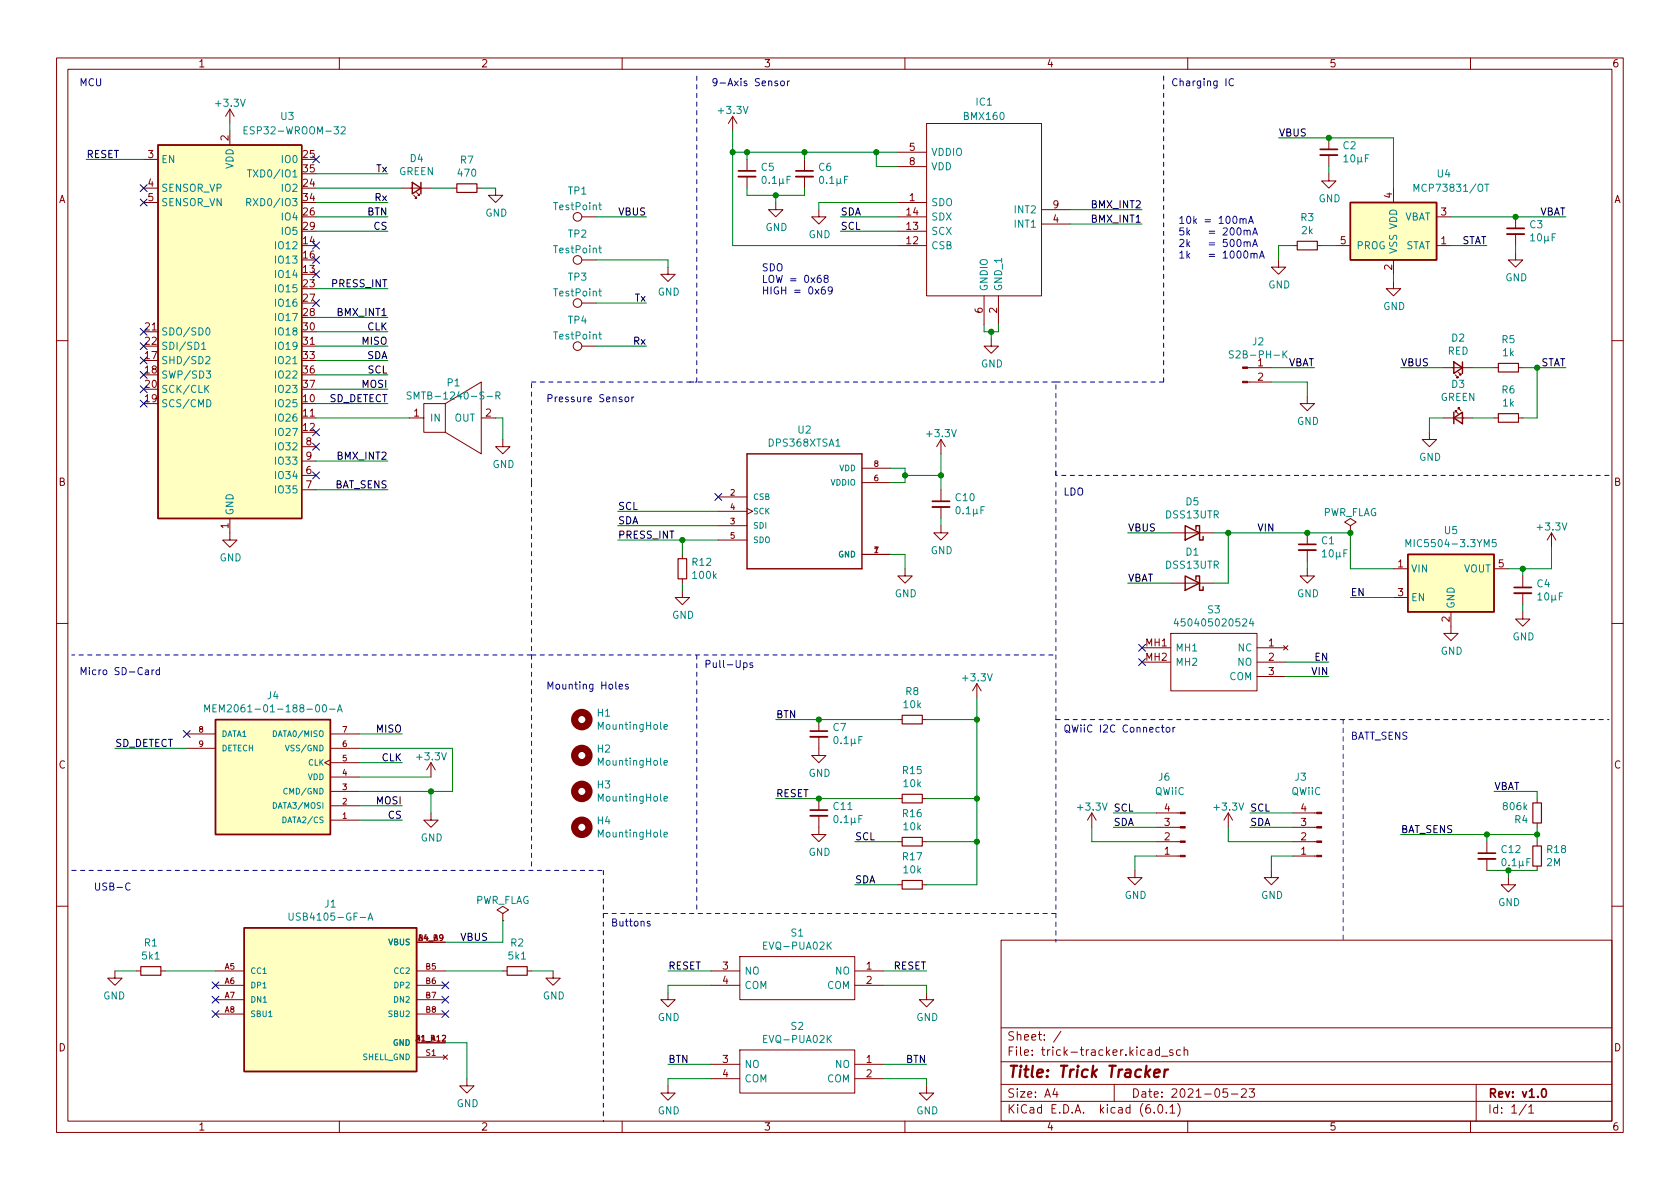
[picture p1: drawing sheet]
<svg xmlns="http://www.w3.org/2000/svg" width="297mm" height="210mm" viewBox="0 0 297 210" stroke-linecap="round" stroke-linejoin="round" font-family="sans-serif">
<g fill="none" stroke="#840000" stroke-width=".18">
<path d="M10 10.2h277v190.1h-277zM12 12.2h273v186.1h-273zM40.6 19.3v2.5M40.6 19.3l-.7 1.3M40.6 19.3l.8 1.3M60 10.2v2M110 10.2v2M160 10.2v2M210 10.2v2M260 10.2v2M25.4 28.2h2.5M25.4 33.3h2.5"/>
<path d="M25.4 35.8h2.5M40.6 23.1v2.5M71.1 33.3h5.1M73.2 34.5l.5 .5h-.3h.3v-.2M73.7 34l.5 .5h-.3h.3v-.2M80 33.3h.8M84.3 33.3h.8M87.6 33.3v1.2h1.3l-1.3 1.3-1.2-1.3h1.2M102.9 38.3h2.5M129.5 20.6l-.7 1.2M129.5 20.6v2.5M129.5 20.6l.8 1.2"/>
<path d="M132.1 28.2v2M132.1 31.2v2.1M137.2 35.8v1.3h1.2l-1.2 1.2-1.3-1.2h1.3M142.2 28.2v2M142.2 31.2v2.1M144.8 37.1v1.2h1.2l-1.2 1.3-1.3-1.3h1.3M158.7 38.3h5.1M158.7 35.8h5.1M158.7 26.9h5.1M158.7 29.5h5.1M163.8 21.8h20.3v30.5h-20.3zM184.1 39.6h5.1"/>
<path d="M184.1 37.1h5.1M234.9 30.7v1.3h1.3l-1.3 1.3-1.2-1.3h1.2M234.9 24.4v2M234.9 27.4v2.1M246.4 33.3v2.5M254 38.3h2.5M268 38.3v2.1M25.4 58.7h2.5M102.9 46h2.5M102.9 53.6h2.5M118.1 47.2v1.3h1.3l-1.3 1.3-1.3-1.3h1.3M158.7 43.4h5.1"/>
<path d="M158.7 40.9h5.1M174 52.3v5.1M175.3 59.9v1.3h1.2l-1.2 1.3-1.3-1.3h1.3M176.5 52.3v5.1M226.1 46v1.2h1.2l-1.2 1.3-1.3-1.3h1.3M228.6 43.4h.8M232.9 43.4h.8M236.2 43.4h2.6M246.4 49.8v1.2h1.2l-1.2 1.3-1.3-1.3h1.3M246.4 46v2.5M254 43.4h2.5M268 44.7v1.3h1.2l-1.2 1.2-1.3-1.2h1.3"/>
<path d="M268 41.4v2M10 60.2h2M53.3 73.9h2.6M53.3 61.2h2.6M53.3 79h2.6M72.4 73.9h2.5M74.9 71.4h3.8v5h-3.8zM78.7 71.4l6.4-3.8v12.7l-6.4-3.9M85.1 73.9h2.5M88.9 77.7v1.3h1.3l-1.3 1.3-1.3-1.3h1.3M102.9 61.2h2.5M166.4 77.7l-.8 1.3"/>
<path d="M166.4 77.7v2.6M166.4 77.7l.7 1.3M220.6 65h4.2M220.6 67.6h4.2M231.1 70.1v1.3h1.3l-1.3 1.2-1.2-1.2h1.2M252.7 76.4v1.3h1.3l-1.3 1.3-1.2-1.3h1.2M255.3 65h5M255.3 73.9h5M257.3 66.3l.5 .5h-.2h.2v-.3M257.3 72.9v-.3h.3h-.3l.5 .5M257.8 65.8l.5 .5h-.2h.2v-.3M257.8 72.4v-.3h.3h-.3l.5 .5"/>
<path d="M264.2 65h.7M264.2 73.9h.7M268.5 65h.7M268.5 73.9h.7M285 60.2h2M40.6 91.7v3.8h1.3l-1.3 1.3-1.2-1.3h1.2M53.3 84.1h2.6M53.3 86.6h2.6M53.3 81.5h2.6M120.6 98v.8M127 87.9h5.1M127 93h5.1"/>
<path d="M127 90.4h5.1M127 95.5h5.1M132.1 89.9l1 .5-1 .5M152.4 98h5.1M152.4 85.3h5.1M152.4 82.8h5.1M166.4 93v1.2h1.2l-1.2 1.3-1.3-1.3h1.3M166.4 86.6v2M166.4 89.7v2M207 94.2h7.6M231.1 94.2v2.1M231.1 97.3v2"/>
<path d="M238.8 93l1-.7-1-.6-1.1 .6 1.1 .7v1.2M238.8 94.2h.1M274.3 94.2l-.7 1.3M274.3 94.2v2.6M274.3 94.2l.8 1.3M10 110.2h2M120.6 104.4v1.3h1.3l-1.3 1.2-1.2-1.2h1.2M120.6 102.4v.7M160 100.6v1.2h1.3l-1.3 1.3-1.3-1.3h1.3M201.9 114.5h5.1M201.9 117.1h5.1M207 112h15.2v10.2h-15.2z"/>
<path d="M207 103.1h7.6M222.2 114.5h5.1M222.2 117.1h5.1M222.2 119.6h5.1M226.9 114.2l.8 .7M227.7 114.2l-.8 .7M231.1 100.6v1.2h1.3l-1.3 1.3-1.2-1.3h1.2M246.4 100.6h2.5M246.4 105.7h2.5M256.5 108.2v3.8h1.3l-1.3 1.3-1.2-1.3h1.2M264.2 100.6h2.5M269.2 108.2v1.3h1.3l-1.3 1.2-1.2-1.2h1.2"/>
<path d="M269.2 101.8v2.1M269.2 104.9v2M285 110.2h2M33 132.3h5.1M33 129.8h5.1M58.4 134.4l-1 .5 1 .5M58.4 139.9h5.1M58.4 137.4h5.1M58.4 134.9h5.1M58.4 132.3h5.1M58.4 129.8h5.1M76.2 134.9l-.8 1.2"/>
<path d="M76.2 134.9v2.5M76.2 134.9l.8 1.2M144.8 130.3v3.3h1.2l-1.2 1.3-1.3-1.3h1.3M144.8 127.2v2.1M158.7 127.2h.8M163.1 127.2h.7M172.7 120.9l-.7 1.3M172.7 120.9v2.5M172.7 120.9l.8 1.3M58.4 145h5.1M58.4 142.5h5.1M76.2 143.8v1.2h1.3l-1.3 1.3-1.3-1.3h1.3"/>
<path d="M144.8 144.3v3.3h1.2l-1.2 1.2-1.3-1.2h1.3M144.8 141.2v2.1M158.7 141.2h.8M158.7 156.5h.8M158.7 148.8h.8M163.1 141.2h.7M163.1 156.5h.7M163.1 148.8h.7M193 143.8l-.7 1.2M193 143.8v2.5M193 143.8l.8 1.2M200.7 153.9v1.3h1.2l-1.2 1.3-1.3-1.3h1.3"/>
<path d="M204.5 148.8h4.2M204.5 143.8h4.2M204.5 146.3h4.2M204.5 151.4h4.2M217.2 143.8l-.8 1.2M217.2 143.8v2.5M217.2 143.8l.7 1.2M224.8 153.9v1.3h1.3l-1.3 1.3-1.3-1.3h1.3M228.6 148.8h4.2M228.6 143.8h4.2M228.6 146.3h4.2M228.6 151.4h4.2"/>
<path d="M262.9 148.8v2.1M262.9 151.9v2M266.7 155.2v1.3h1.3l-1.3 1.2-1.3-1.2h1.3M271.8 141.2v.8M271.8 145.5v.8M271.8 148.8v.8M271.8 153.2v.7M10 160.2h2M20.3 171.7v1.3h-1.3l1.3 1.2 1.3-1.2h-1.3M24.1 171.7h.8M28.4 171.7h.8M38.1 171.7h5.1"/>
<path d="M38.1 174.2h5.1M38.1 176.8h5.1M38.1 179.3h5.1M73.7 171.7h5M73.7 174.2h5M73.7 166.6h5M73.7 176.8h5M73.7 179.3h5M88.9 161.5l1-.6-1-.6-1 .6 1 .6v1.3M88.9 162.8h.1M88.9 171.7h.8M93.2 171.7h.8"/>
<path d="M97.8 171.7v1.3h1.3l-1.3 1.2-1.3-1.2h1.3M118.1 175.5v1.3h1.3l-1.3 1.2-1.3-1.2h1.3M125.7 171.7h5.1M125.7 174.2h5.1M130.8 169.2h20.3v7.6h-20.3zM151.1 171.7h5.1M151.1 174.2h5.1M163.8 175.5v1.3h1.3l-1.3 1.2-1.2-1.2h1.2M177 166.3h108v32h-108zM285 160.2h2M60 198.3v2M73.7 184.4h5"/>
<path d="M73.7 186.9h5M78.4 186.6l.7 .7M79.1 186.6l-.7 .7M82.5 190.7v1.3h1.3l-1.3 1.3-1.2-1.3h1.2M110 198.3v2M118.1 192v1.3h1.3l-1.3 1.3-1.3-1.3h1.3M125.7 188.2h5.1M125.7 190.7h5.1M130.8 185.7h20.3v7.6h-20.3zM151.1 188.2h5.1M151.1 190.7h5.1M160 198.3v2"/>
<path d="M163.8 192v1.3h1.3l-1.3 1.3-1.2-1.3h1.2M177 194.8h108M177 191.8h108M177 187.8h108M177 181.8h108M186.5 192.5l-.4 1h1M186.9 193v1M187.6 182.4l-1.3 1.9M197 191.8v3M204.1 196.7v.1M204.9 195.4l.2-.1a.81 .81 0 0 1 .6 .7 .81 .81 0 0 1-.3 .8h-.2a.81 .81 0 0 1-.6-.6 .81 .81 0 0 1 .3-.8zM205 185.7l-.4-.1-.3 .3v.4l.1 .3h.6"/>
<path d="M205 185.1v1.5M205.4 186.8h1.1M206.2 196.7v.1M206.9 195.8l.4-.5v1.5M206.9 196.8h.8M207.4 185.7l-.4-.1-.2 .2 .1 .3 .5 .1v.4h-.6M208.2 195.1a1.72 1.72 0 0 1 0 2.3M208.7 185.7l-.4-.1-.3 .3v.4l.1 .3h.6M209.4 185.8l.2-.2 .3 .1 .1 .9M209.4 185.1v1.5M210 198.3v2M217 192.5h-.7l-.1 .7 .2-.1 .5 .1 .2 .2-.1 .5-.2 .1-.6-.1"/>
<path d="M217.7 193.5h1.2M219.5 192.7l.6-.2 .2 .2 .1 .3-1 1h1M220.9 192.5h.9l-.5 .6 .4 .1v.7l-.2 .1h-.4l-.2-.1M260 198.3v2M261 191.8v6.5M269.9 195.3l-1.3 1.9M270.3 195.8l.4-.5v1.5M270.3 196.8h.9"/>
<circle cx="102.1" cy="38.3" r=".76"/>
<circle cx="102.1" cy="53.6" r=".76"/>
<circle cx="102.1" cy="46" r=".76"/>
<circle cx="102.1" cy="61.2" r=".76"/>
</g>
<path d="M130.6 30.2h3M140.7 30.2h3.1M233.4 26.4h3.1M266.4 40.4h3.1M164.8 88.6h3.1M229.6 96.3h3.1M267.7 103.9h3.1M143.3 129.3h3M143.3 143.3h3M261.4 150.9h3M272.8 192.6l.1-.1a.81 .81 0 0 1 .6 .7 .81 .81 0 0 1-.3 .8h-.1a.81 .81 0 0 1-.6-.6 .81 .81 0 0 1 .3-.8z" fill="none" stroke="#840000" stroke-width=".3"/>
<path d="M204.1 189.8l.9-.2v-.4l-.2-.1-.6 .1-.2 1 .3 .3 .6-.1M206 189.1l-.2 1.4M206.5 189.1l-.4 .1-.2 .3" fill="none" stroke="#840000" stroke-width=".4"/>
<g fill="none" stroke="#840000" stroke-width=".2">
<path d="M80.8 32.5h3.5v1.5h-3.5zM229.4 42.7h3.5v1.5h-3.5zM264.9 73.1h3.6v1.6h-3.6zM264.9 64.3h3.6v1.5h-3.6zM119.9 98.8h1.5v3.6h-1.5zM159.5 126.5h3.6v1.5h-3.6zM159.5 140.5h3.6v1.5h-3.6zM159.5 155.7h3.6v1.5h-3.6zM159.5 148.1h3.6v1.5h-3.6zM271 142h1.5v3.5h-1.5zM271 149.6h1.5v3.6h-1.5zM24.9 170.9h3.5v1.6h-3.5z"/>
<path d="M89.7 170.9h3.5v1.6h-3.5z"/>
</g>
<path d="M130.6 31.2h3M140.7 31.2h3.1M233.4 27.4h3.1M266.4 41.4h3.1M164.8 89.7h3.1M229.6 97.3h3.1M267.7 104.9h3.1M143.3 130.3h3M143.3 144.3h3M261.4 151.9h3" fill="none" stroke="#840000" stroke-width=".33"/>
<g fill="none" stroke="#008484" stroke-width=".18">
<path d="M43.1 23h.5M43.6 35.8l.6-.1 .1-.2v-.3l-.7-.1v1.3M43.7 30h.8M43.8 22.4h-.7v1.3h.7M43.9 35.8l.4 .6M44.1 30v1.3M60.3 22.5l.5-.1 .3 .4-.8 .9h.8M105.9 36.2h.4M106 35.8v1.1l.3 .2M134.9 31.3l.1-.1a.68 .68 0 0 1 .5 .6 .68 .68 0 0 1-.5 .6l-.1-.1-.2-.3zM136 32.3v.1M136.6 31.5l.3-.3v1.2"/>
<path d="M136.6 32.4h.7M137.8 31.6v1.3M138.4 32.3l.2 .1M138.4 31.6v.8h-.4l-.2-.1M139.2 31.8h.4M139.8 31.2h-.6v1.2M145 31.3l.2-.1a.68 .68 0 0 1 .4 .6 .68 .68 0 0 1-.4 .6l-.2-.1-.1-.3zM146.2 32.3v.1M146.7 31.5l.4-.3v1.2M146.7 32.4h.7M148 31.6v1.3M148.6 32.3l.2 .1"/>
<path d="M148.6 31.6l-.1 .8h-.3l-.2-.1M149.3 31.8h.4M149.9 31.2h-.6v1.2M237.6 27.7l.4-.3v1.2M237.6 28.6h.7M238.9 27.5l.2-.1a.68 .68 0 0 1 .5 .6 .68 .68 0 0 1-.5 .6l-.2-.1-.1-.3zM240.1 27.8v1.3M240.7 28.5l.2 .1M240.7 27.8l-.1 .8h-.3l-.2-.1M241.4 28h.4M242 27.4h-.6v1.2M250 33.8v-1.2l.4 .9 .5-.9v1.2"/>
<path d="M262.5 32.6h.8M36.5 58.1l.2-.1a.68 .68 0 0 1 .4 .6 .68 .68 0 0 1-.4 .6l-.2-.1-.1-.3zM105.9 59.1h.4M105.9 43.9h.4M105.9 51.5h.4M106 58.7v1.1l.3 .2M106 43.4v1.1l.3 .2M106 51.1v1.1l.3 .1M270.6 41.7l.4-.4v1.3M270.6 42.6h.8M272 41.5l.1-.2a.68 .68 0 0 1 .5 .7 .68 .68 0 0 1-.5 .6l-.1-.1-.2-.4zM273.1 41.8v1.2"/>
<path d="M273.7 42.4l.2 .2M273.7 41.8v.7l-.4 .1-.2-.2M274.4 41.9h.5M275 41.3h-.6v1.3M35.7 60.9l.3-.4v1.3M35.7 61.8h.7M36.4 63.2l.5-.1 .2 .3-.8 .9h.8M36.4 68.7l.5 .7M36.4 65.6h.8l-.4 .5 .4 .1v.5l-.2 .2-.6-.2M36.6 70.7a.64 .64 0 0 1 .7 .6 .64 .64 0 0 1-.7 .6zM36.9 68.1l-.7 .8M72.7 69.4l-.5-.1-.2 .1v.4l.6 .2 .1 .3-.3 .3-.4-.1"/>
<path d="M87.7 70l.6-.1 .1-.2v-.3l-.7-.1v1.3M88 70l.4 .6M218.1 62.1l-.5-.1-.2 .2v.3l.5 .3 .2 .3-.3 .2-.5-.1M227 62.6l.6 .7M227.6 62l-.8 .8M169.2 89.7l.1-.1a.68 .68 0 0 1 .5 .6 .68 .68 0 0 1-.5 .7 .84 .84 0 0 1-.1-1.2zM170.3 90.7v.2M170.8 90l.4-.4v1.3M170.8 90.9h.8M172.1 90v1.3M172.7 90.7l.2 .2M172.7 90v.8l-.4 .1-.2-.2"/>
<path d="M173.4 90.2h.5M174 89.6h-.6v1.3M233.8 97.6l.4-.4v1.3M233.8 98.5h.7M235.1 97.3l.2-.1a.68 .68 0 0 1 .5 .7 .68 .68 0 0 1-.5 .6l-.2-.1-.1-.4zM236.3 97.6v1.3M236.9 98.3l.2 .2M236.9 97.6l-.1 .8-.3 .1-.2-.2M237.6 97.8h.4M238.2 97.2h-.6v1.3M248.6 96.7v-1.3l.4 .9 .4-.9v1.3M264.5 95.4h-.6l-.1 .6 .2-.1 .4 .1 .2 .1-.1 .5-.2 .1-.5-.1"/>
<path d="M207.9 109.4l-.3 .9h.8M221.2 109.4l-.3 .9h.8M221.5 109.9v.8M271.9 105.2l.4-.4v1.3M271.9 106.1h.7M273.2 105l.2-.2a.68 .68 0 0 1 .4 .7 .68 .68 0 0 1-.4 .6l-.2-.1-.1-.4zM274.4 105.3v1.2M275 105.9l.2 .2M275 105.3l-.1 .7-.3 .1-.2-.2M275.7 105.4h.4M276.3 104.8h-.6v1.3M36.2 125.9v-1.3l.4 .9 .4-.9v1.3"/>
<path d="M37.6 125.2h.5M38.3 124.6h-.7v1.3h.7M50.5 131.8l.3 1 .3-1M50.8 139.5a.45 .45 0 0 0-.6 .4 .45 .45 0 0 0 .6 .4M58.3 125.4h.9M59.7 125.9l.4-1.3 .4 1.3M59.8 125.5h.6M117.4 128.5l.6-.1-.1-.2-.3-.1-.2 .2 .1 .6h.4M117.4 134.9l.6-.1-.1-.3h-.3l-.2 .2 .1 .6h.4M147.6 130.3l.1-.1a.68 .68 0 0 1 .5 .7 .68 .68 0 0 1-.5 .6 .84 .84 0 0 1-.1-1.2zM148.7 131.4v.1M149.3 130.6l.3-.4v1.3"/>
<path d="M149.3 131.5h.7M150.5 130.7v1.2M151.1 131.3l.2 .2M151.1 130.7v.7l-.4 .1-.2-.2M151.9 130.8h.4M152.5 130.2h-.6v1.3M117.4 147.6l.6-.1-.1-.3h-.3l-.2 .2 .1 .6h.4M117.4 141.2l.6-.1-.1-.2-.3-.1-.2 .2 .1 .6h.4M147.6 144.3l.1-.1a.68 .68 0 0 1 .5 .6 .68 .68 0 0 1-.5 .7 .84 .84 0 0 1-.1-1.2zM148.7 145.4v.1M149.3 144.6l.3-.4v1.3M149.3 145.5h.7"/>
<path d="M150.5 144.6v1.3M151.1 145.3l.2 .2M151.1 144.6v.8l-.4 .1-.2-.2M151.9 144.8h.4M152.5 144.2h-.6v1.3M265.7 151.9l.2-.1a.68 .68 0 0 1 .4 .7 .68 .68 0 0 1-.4 .6l-.2-.1-.2-.4zM266.8 153v.1M267.4 152.2l.3-.4v1.3M267.4 153.1h.7M268.6 152.2v1.3M269.2 152.9l.2 .2M269.2 152.2v.8l-.4 .1-.2-.2"/>
<path d="M270 152.4h.4M270.6 151.8h-.6v1.3M51.1 161.5v1l.2 .2h.4l.1-.2v-1M65.1 162.7l.4-1.2 .4 1.2M65.2 162.4h.6"/>
</g>
<g fill="none" stroke="#840000" stroke-width="1.3">
<circle cx="102.9" cy="127.2" r="1.27"/>
<circle cx="102.9" cy="139.9" r="1.27"/>
<circle cx="102.9" cy="133.6" r="1.27"/>
<circle cx="102.9" cy="146.3" r="1.27"/>
</g>
<g fill="none" stroke="#840000" stroke-width=".25">
<path d="M27.9 25.6h25.4v66.1h-25.4zM72.9 32.3l1.5 1-1.5 1zM74.4 32.3v2M238.8 35.8h15.2v10.2h-15.2zM257 64l1.6 1-1.6 1zM257 73.9l1.6-1v2zM257 72.9v2M258.6 64v2M132.1 80.3h20.3v20.3h-20.3zM209.5 93l2.6 1.2-2.6 1.3zM211.5 93.6v-.6h.6v2.5h.6v-.6M248.9 98h15.3v10.2h-15.3z"/>
<path d="M209.5 101.8l2.6 1.3-2.6 1.3zM211.5 102.5v-.7h.6v2.6h.6v-.6M38.1 127.2h20.3v20.4h-20.3zM43.2 164.1h30.5v25.4h-30.5z"/>
</g>
<g fill="#ffffc2" stroke="#ffffc2" stroke-width=".18">
<path d="M238.8 35.8h15.2v10.2h-15.2z"/>
<path d="M248.9 98h15.3v10.2h-15.3z"/>
<path d="M27.9 25.6h25.4v66.1h-25.4z"/>
<path d="M43.2 164.1h30.5v25.4h-30.5z"/>
<path d="M38.1 127.2h20.3v20.4h-20.3z"/>
</g>
<g fill="#840000" stroke="#840000" stroke-width=".18">
<path d="M219.7 67.4h.9v.3h-.9z"/>
<path d="M219.7 64.9h.9v.2h-.9z"/>
<path d="M208.7 143.6h.8v.3h-.8z"/>
<path d="M208.7 146.2h.8v.2h-.8z"/>
<path d="M208.7 148.7h.8v.3h-.8z"/>
<path d="M208.7 151.3h.8v.2h-.8z"/>
<path d="M232.8 143.6h.9v.3h-.9z"/>
<path d="M232.8 146.2h.9v.2h-.9z"/>
<path d="M232.8 148.7h.9v.3h-.9z"/>
<path d="M232.8 151.3h.9v.2h-.9z"/>
</g>
<g fill="none" stroke="#0000c2" stroke-width=".18">
<path d="M137.5 14.4l-.3-.1-.2 .2 .1 .2 .4 .1v.3h-.5M138.1 14.4l.3-.1 .3 .3v.3l-.3 .3-.3-.1-.1-.2zM139.2 14.3v.9M139.6 14.3l-.4 .3M218.1 14a.6 .6 0 0 0-.8 .4 .6 .6 0 0 0 .6 .8l.2-.2M219.2 38.8l.2-.1h.3l.1 .8M219.8 38.8l.2-.1h.3v.8M220.8 39.5l.4-1.3 .4 1.3M220.9 39.2h.6M145.1 48.7h-.4a.85 .85 0 0 0 0 1.3l.5-.2v-.4l-.2-.2h-.3l-.2 .2M145.8 50.7l-.3 .1a.85 .85 0 0 0 0 1.2l.4-.1v-.4l-.2-.3h-.2l-.3 .3M145.9 49.2l-.2-.2 .1-.2 .1-.1h.4l.1 .2v.2l-.6 .2-.1 .2v.2l.2 .3h.3l.2-.3v-.2l-.2-.3"/>
<path d="M147.2 51.3l-.3 .2h-.2l-.3-.2 .1-.5 .4-.1 .2 .1a.84 .84 0 0 1-.3 1.2h-.3M218.8 40.4l.2-.1a.68 .68 0 0 1 .4 .6 .68 .68 0 0 1-.4 .7l-.2-.2-.1-.3zM218.8 42.5l.2-.2a.68 .68 0 0 1 .4 .7 .68 .68 0 0 1-.4 .6l-.2-.1-.1-.4zM220 40.8l.1-.1 .4 .1v.8M220 42.9l.1-.1h.4v.8M220 40.7v.9M220 42.8v.8M220.1 44.4h.1a.68 .68 0 0 1 .4 .6 .68 .68 0 0 1-.4 .6 .84 .84 0 0 1-.1-1.2zM220.5 40.9l.2-.2 .3 .1 .1 .8M220.5 42.9l.2-.1h.3l.1 .8M221.2 44.9l.2-.1 .3 .1v.7M221.2 44.8v.8"/>
<path d="M221.5 41.6l.4-1.3 .4 1.3M221.5 43.6l.4-1.3 .4 1.3M221.6 41.2h.6M221.6 43.2h.6M221.7 45l.2-.2 .3 .1 .1 .7M222.7 45.6l.4-1.2 .4 1.2M222.8 45.3h.6M110.6 70.3l.3-.1 .3 .2v.4l-.3 .2h-.3l-.1-.2zM111.7 70.2v.8M112.1 70.2l-.4 .2M25.7 118.5h.5l.1 .8M26.3 118.8h-.5l-.1 .2 .1 .3 .5-.1"/>
<path d="M26.9 118.5v.8M27.2 118.5l-.3 .2M28.2 118.5h-.4l-.2 .2 .1 .5h.5M28.2 118v1.3M131.5 117.3l.4-.1 .2 .2-.1 .6h-.5M133.1 117.3l-.3-.1-.2 .2v.2l.5 .1v.3h-.5M109.5 121.4l.6-.1-.1-.2-.3-.1-.2 .2v.6h.5M111.1 121.1l-.4-.1-.1 .2v.2l.5 .1v.3h-.5M205.3 128.6h.5M205.5 128.2v1.1l.3 .2M206.3 128.7l.3-.1 .2 .3v.3l-.2 .3-.3-.1-.1-.2zM207.4 128.6v.9"/>
<path d="M207.8 128.6l-.4 .3M23 156.3a.6 .6 0 0 0-.8 .4 .6 .6 0 0 0 .6 .7l.2-.1M114.9 163l-.3-.1-.2 .2 .1 .2 .4 .1v.3h-.5"/>
</g>
<g fill="none" stroke="#0000c2" stroke-width=".18" stroke-dasharray=".8 .8">
<path d="M94 67.6h29.2M121.9 67.6h64.8M123.2 67.6v-54.7M186.7 67.6h19M205.7 67.6v-54.7M94 85.3v68.6M94 85.3v-17.7M186.7 84.1v-1.3M186.7 84.1v-16.5M186.7 85.3v81.3M284.5 84.1h-97.8M94 115.8h92.7"/>
<path d="M94 115.8h-81.3M123.2 115.8v45.7M186.7 127.2h97.8M237.5 127.2v39.4M12.7 153.9h94M106.7 153.9v44.5M106.7 161.5h80"/>
</g>
<g fill="none" stroke="#008400" stroke-width=".18">
<path d="M15.2 28.2h10.2M40.6 21.8v1.3M55.9 38.3h12.7M55.9 33.3h15.2M55.9 35.8h12.7M55.9 30.7h12.7M76.2 33.3h3.8M85.1 33.3h2.5M105.4 38.3h8.9M129.5 23.1v20.3h29.2M129.5 26.9h29.2M132.1 26.9v1.3"/>
<path d="M132.1 33.3v1.2h10.1v-1.2M137.2 34.5v1.3M142.2 26.9v1.3M148.6 38.3h10.1M154.9 26.9v2.6h3.8M158.7 35.8h-13.9v1.3M189.2 39.6h12.7M189.2 37.1h12.7M226.1 24.4h20.3v8.9M234.9 29.5v1.2M256.5 38.3h20.4M55.9 40.9h12.7"/>
<path d="M55.9 58.7h12.7M55.9 56.1h12.7M55.9 51h12.7M105.4 53.6h8.9M105.4 46h12.7v1.2M148.6 40.9h10.1M174 57.4v1.3h2.5v-1.3M175.3 58.7v1.2M228.6 43.4h-2.5v2.6M233.7 43.4h2.5M246.4 48.5v1.3M256.5 43.4h6.4"/>
<path d="M268 43.4v1.3M55.9 73.9h16.5M55.9 61.2h12.7M55.9 66.3h12.7M55.9 68.8h12.7M55.9 63.7h12.7M55.9 71.4h12.7M87.6 73.9h1.3v3.8M105.4 61.2h8.9M224.8 65h7.6M224.8 67.6h6.3v2.5M247.6 65h7.7"/>
<path d="M255.3 73.9h-2.6v2.5M260.3 73.9h3.9M260.3 65h3.9M269.2 65h7.7M271.8 65v8.9h-2.6M55.9 86.6h12.7M55.9 81.5h12.7M109.2 95.5h17.8M109.2 93h17.8M109.2 90.4h17.8M120.6 95.5v2.5M157.5 82.8h2.5v2.5h-2.5"/>
<path d="M157.5 98h2.5v2.6M160 84.1h6.4M166.4 80.3v6.3M166.4 91.7v1.3M199.4 94.2h7.6M214.6 94.2h24.2v6.4h7.6M217.2 94.2v8.9h-2.6M231.1 99.3v1.3M274.3 96.8v3.8h-7.6M120.6 103.1v1.3M199.4 103.1h7.6M227.3 119.6h7.6"/>
<path d="M227.3 117.1h7.6M238.8 105.7h7.6M269.2 100.6v1.2M269.2 106.9v1.3M20.3 132.3h12.7M63.5 132.3h16.5v7.6h-16.5M63.5 137.4h12.7M63.5 134.9h7.6M63.5 129.8h7.6M76.2 139.9v3.9M137.2 127.2h21.5M163.8 127.2h8.9"/>
<path d="M172.7 123.4v33.1h-8.9M264.2 139.9h7.6v1.3M63.5 142.5h7.6M63.5 145h7.6M137.2 141.2h21.5M151.1 148.8h7.6M151.1 156.5h7.6M163.8 141.2h8.9M163.8 148.8h8.9M193 146.3v2.5h11.5M196.8 146.3h7.7M196.8 143.8h7.7"/>
<path d="M204.5 151.4h-3.8v2.5M217.2 146.3v2.5h11.4M221 146.3h7.6M221 143.8h7.6M228.6 151.4h-3.8v2.5M247.6 147.6h24.2M262.9 147.6v1.2M262.9 153.9h8.9M266.7 153.9v1.3M271.8 146.3v2.5M20.3 171.7h3.8M29.2 171.7h8.9"/>
<path d="M78.7 171.7h10.2M88.9 162.8v3.8h-10.2M94 171.7h3.8M118.1 171.7h7.6M125.7 174.2h-7.6v1.3M156.2 174.2h7.6v1.3M156.2 171.7h7.6M78.7 184.4h3.8v6.3M118.1 188.2h7.6M125.7 190.7h-7.6v1.3M156.2 190.7h7.6v1.3M156.2 188.2h7.6"/>
</g>
<g fill="none" stroke="#000084" stroke-width=".18">
<path d="M24.8 32.7l1.2 1.2M24.8 35.2l1.2 1.2M26 32.7l-1.2 1.2M26 35.2l-1.2 1.2M55.3 27.6l1.2 1.2M56.5 27.6l-1.2 1.2M24.8 58.1l1.2 1.2M26 58.1l-1.2 1.2M55.3 47.9l1.2 1.2M55.3 45.4l1.2 1.2M55.3 53l1.2 1.2M55.3 42.8l1.2 1.2"/>
<path d="M56.5 47.9l-1.2 1.2M56.5 45.4l-1.2 1.2M56.5 53l-1.2 1.2M56.5 42.8l-1.2 1.2M24.8 60.6l1.2 1.2M24.8 63.1l1.2 1.3M24.8 65.7l1.2 1.2M24.8 68.2l1.2 1.2M24.8 70.8l1.2 1.2M26 60.6l-1.2 1.2M26 63.1l-1.2 1.3M26 65.7l-1.2 1.2"/>
<path d="M26 68.2l-1.2 1.2M26 70.8l-1.2 1.2M55.3 78.4l1.2 1.2M55.3 75.8l1.2 1.3M56.5 78.4l-1.2 1.2M56.5 75.8l-1.2 1.3M55.3 83.5l1.2 1.2M56.5 83.5l-1.2 1.2M126.4 87.3l1.2 1.2M127.6 87.3l-1.2 1.2M201.3 113.9l1.2 1.3M201.3 116.5l1.2 1.2"/>
<path d="M202.5 113.9l-1.2 1.3M202.5 116.5l-1.2 1.2M32.4 129.2l1.2 1.2M33.6 129.2l-1.2 1.2M37.5 176.2l1.2 1.2M37.5 173.6l1.2 1.2M37.5 178.7l1.2 1.2M38.7 176.2l-1.2 1.2M38.7 173.6l-1.2 1.2M38.7 178.7l-1.2 1.2M78.1 178.7l1.2 1.2M78.1 176.2l1.2 1.2"/>
<path d="M78.1 173.6l1.2 1.2M79.3 178.7l-1.2 1.2M79.3 176.2l-1.2 1.2M79.3 173.6l-1.2 1.2"/>
</g>
<g fill="#008400" stroke="#008400" stroke-width=".18">
<circle cx="268" cy="38.3" r=".46"/>
<circle cx="271.8" cy="65" r=".46"/>
<circle cx="269.2" cy="100.6" r=".46"/>
<circle cx="231.1" cy="94.2" r=".46"/>
<circle cx="238.8" cy="94.2" r=".46"/>
<circle cx="217.2" cy="94.2" r=".46"/>
<circle cx="175.3" cy="58.7" r=".46"/>
<circle cx="166.4" cy="84.1" r=".46"/>
<circle cx="160" cy="84.1" r=".46"/>
<circle cx="172.7" cy="148.8" r=".46"/>
<circle cx="266.7" cy="153.9" r=".46"/>
<circle cx="262.9" cy="147.6" r=".46"/>
<circle cx="271.8" cy="147.6" r=".46"/>
<circle cx="154.9" cy="26.9" r=".46"/>
<circle cx="142.2" cy="26.9" r=".46"/>
<circle cx="137.2" cy="34.5" r=".46"/>
<circle cx="172.7" cy="127.2" r=".46"/>
<circle cx="234.9" cy="24.4" r=".46"/>
<circle cx="132.1" cy="26.9" r=".46"/>
<circle cx="129.5" cy="26.9" r=".46"/>
<circle cx="120.6" cy="95.5" r=".46"/>
<circle cx="172.7" cy="141.2" r=".46"/>
<circle cx="144.8" cy="141.2" r=".46"/>
<circle cx="144.8" cy="127.2" r=".46"/>
<circle cx="76.2" cy="139.9" r=".46"/>
</g>
<text font-size="2.8" fill="#840000" x="178" y="190.6">Title: Trick Tracker</text>
<g font-size="2.1" fill="#840000">
<text x="178" y="184">Sheet: /</text>
<text x="178" y="186.7">File: trick-tracker.kicad_sch</text>
<text x="178" y="196.9">KiCad E.D.A. kicad (6.0.1)</text>
<text x="178" y="194.1">Size: A4</text>
<text x="200" y="194.1">Date: 2021-05-23</text>
<text x="263" y="194.1">Rev: v1.0</text>
<text x="263" y="196.9">Id: 1/1</text>
</g>
<g font-size="1.8" fill="#840000">
<text x="35" y="11.9">1</text>
<text x="85" y="11.9">2</text>
<text x="135" y="11.9">3</text>
<text x="185" y="11.9">4</text>
<text x="235" y="11.9">5</text>
<text x="285" y="11.9">6</text>
<text x="26.2" y="27.9">3</text>
<text x="40.4" y="24.9" transform="rotate(-90 40.4 24.9)">2</text>
<text x="53.6" y="27.9">25</text>
<text x="160.8" y="26.7">5</text>
<text x="160.8" y="29.2">8</text>
<text x="10.3" y="35.9">A</text>
<text x="26.2" y="33">4</text>
<text x="26.2" y="35.6">5</text>
<text x="53.6" y="33">24</text>
<text x="53.6" y="35.6">34</text>
<text x="53.6" y="30.5">35</text>
<text x="160.8" y="35.6">1</text>
<text x="246.1" y="35" transform="rotate(-90 246.1 35)">4</text>
<text x="285.3" y="35.9">A</text>
<text x="53.6" y="38.1">26</text>
<text x="53.6" y="40.6">29</text>
<text x="160.3" y="40.6">13</text>
<text x="160.3" y="38.1">14</text>
<text x="186.2" y="39.4">4</text>
<text x="186.2" y="36.8">9</text>
<text x="254.8" y="38.1">3</text>
<text x="53.6" y="43.2">14</text>
<text x="53.6" y="45.7">16</text>
<text x="160.3" y="43.2">12</text>
<text x="237" y="43.2">5</text>
<text x="246.1" y="47.7" transform="rotate(-90 246.1 47.7)">2</text>
<text x="254.8" y="43.2">1</text>
<text x="53.6" y="48.3">13</text>
<text x="53.6" y="50.8">23</text>
<text x="53.6" y="53.3">27</text>
<text x="25.7" y="58.4">21</text>
<text x="53.6" y="55.9">28</text>
<text x="53.6" y="58.4">30</text>
<text x="173.7" y="55.4" transform="rotate(-90 173.7 55.4)">6</text>
<text x="176.3" y="55.4" transform="rotate(-90 176.3 55.4)">2</text>
<text x="25.7" y="63.5">17</text>
<text x="25.7" y="61">22</text>
<text x="53.6" y="61">31</text>
<text x="53.6" y="63.5">33</text>
<text x="222.4" y="64.8">1</text>
<text x="25.7" y="66">18</text>
<text x="25.7" y="71.1">19</text>
<text x="25.7" y="68.6">20</text>
<text x="53.6" y="71.1">10</text>
<text x="53.6" y="66">36</text>
<text x="53.6" y="68.6">37</text>
<text x="222.4" y="67.3">2</text>
<text x="53.6" y="73.7">11</text>
<text x="53.6" y="76.2">12</text>
<text x="73.2" y="73.7">1</text>
<text x="85.9" y="73.7">2</text>
<text x="54.1" y="83.8">6</text>
<text x="54.1" y="78.7">8</text>
<text x="54.1" y="81.3">9</text>
<text x="10.3" y="85.9">B</text>
<text x="54.1" y="86.4">7</text>
<text x="285.3" y="85.9">B</text>
<text x="40.4" y="93.5" transform="rotate(-90 40.4 93.5)">1</text>
<text x="247.2" y="100.3">1</text>
<text x="264.9" y="100.3">5</text>
<text x="247.2" y="105.4">3</text>
<text x="256.3" y="110" transform="rotate(-90 256.3 110)">2</text>
<text x="202.6" y="114.3">MH1</text>
<text x="202.6" y="116.8">MH2</text>
<text x="224.3" y="114.3">1</text>
<text x="224.3" y="116.8">2</text>
<text x="224.3" y="119.4">3</text>
<text x="10.3" y="135.9">C</text>
<text x="285.3" y="135.9">C</text>
<text x="205.9" y="143.5">4</text>
<text x="230" y="143.5">4</text>
<text x="205.9" y="148.6">2</text>
<text x="205.9" y="146">3</text>
<text x="230" y="148.6">2</text>
<text x="230" y="146">3</text>
<text x="205.9" y="151.1">1</text>
<text x="230" y="151.1">1</text>
<text x="127.8" y="171.4">3</text>
<text x="127.8" y="174">4</text>
<text x="153.2" y="171.4">1</text>
<text x="153.2" y="174">2</text>
<text x="10.3" y="185.9">D</text>
<text x="285.3" y="185.9">D</text>
<text x="127.8" y="188">3</text>
<text x="127.8" y="190.5">4</text>
<text x="153.2" y="188">1</text>
<text x="153.2" y="190.5">2</text>
<text x="35" y="199.9">1</text>
<text x="85" y="199.9">2</text>
<text x="135" y="199.9">3</text>
<text x="185" y="199.9">4</text>
<text x="235" y="199.9">5</text>
<text x="285" y="199.9">6</text>
</g>
<g font-size="1.8" fill="#0000c2">
<text x="14" y="15.2">MCU</text>
<text x="125.7" y="15.2">9-Axis Sensor</text>
<text x="207" y="15.2">Charging IC</text>
<text x="208.3" y="39.6">10k = 100mA</text>
<text x="208.3" y="41.6">5k</text>
<text x="211.6" y="41.6">= 200mA</text>
<text x="134.6" y="48">SDO</text>
<text x="208.3" y="43.7">2k</text>
<text x="208.3" y="45.7">1k</text>
<text x="211.6" y="43.7">= 500mA</text>
<text x="211.6" y="45.7">= 1000mA</text>
<text x="134.6" y="50">LOW = 0x68</text>
<text x="134.6" y="52.1">HIGH = 0x69</text>
<text x="96.5" y="71.1">Pressure Sensor</text>
<text x="188" y="87.6">LDO</text>
<text x="14" y="119.4">Micro SD-Card</text>
<text x="124.5" y="118.1">Pull-Ups</text>
<text x="96.5" y="121.9">Mounting Holes</text>
<text x="188" y="129.5">QWiiC I2C Connector</text>
<text x="238.8" y="130.8">BATT_SENS</text>
<text x="16.5" y="157.5">USB-C</text>
<text x="107.9" y="163.8">Buttons</text>
</g>
<g font-size="1.8" fill="#008484">
<text x="38.3" y="18.9">+3.3V</text>
<text x="44.2" y="23.7">ESP32-WROOM-32</text>
<text x="49.7" y="21.2">U3</text>
<text x="127.2" y="20.1">+3.3V</text>
<text x="170.5" y="21.2">BMX160</text>
<text x="172.6" y="18.7">IC1</text>
<text x="28.4" y="28.8">EN</text>
<text x="41.3" y="29.9" transform="rotate(-90 41.3 29.9)">VDD</text>
<text x="50" y="28.8">IO0</text>
<text x="72.5" y="28.6">D4</text>
<text x="81.4" y="28.9">R7</text>
<text x="164.6" y="27.6">VDDIO</text>
<text x="237.5" y="26.4">C2</text>
<text x="28.4" y="33.9">SENSOR_VP</text>
<text x="45" y="31.4">TXD0/IO1</text>
<text x="50" y="33.9">IO2</text>
<text x="70.5" y="31">GREEN</text>
<text x="81.1" y="31.2">470</text>
<text x="100.5" y="34.4">TP1</text>
<text x="134.6" y="30.2">C5</text>
<text x="144.8" y="30.2">C6</text>
<text x="164.6" y="30.1">VDD</text>
<text x="233.1" y="35.8">GND</text>
<text x="250.6" y="33.9">MCP73831/OT</text>
<text x="254.1" y="31.4">U4</text>
<text x="28.4" y="36.4">SENSOR_VN</text>
<text x="44.8" y="36.4">RXD0/IO3</text>
<text x="50" y="39">IO4</text>
<text x="50" y="41.5">IO5</text>
<text x="85.8" y="38.3">GND</text>
<text x="98.1" y="37.2">TestPoint</text>
<text x="135.3" y="40.8">GND</text>
<text x="164.6" y="36.4">SDO</text>
<text x="164.6" y="41.5">SCX</text>
<text x="164.6" y="39">SDX</text>
<text x="179.6" y="40.3">INT1</text>
<text x="179.6" y="37.7">INT2</text>
<text x="230" y="39.1">R3</text>
<text x="230.2" y="41.4">2k</text>
<text x="248.2" y="39">VBAT</text>
<text x="270.5" y="40.4">C3</text>
<text x="49" y="44.1">IO12</text>
<text x="49" y="46.6">IO13</text>
<text x="98.1" y="44.8">TestPoint</text>
<text x="100.5" y="42">TP2</text>
<text x="142.9" y="42.1">GND</text>
<text x="164.6" y="44.1">CSB</text>
<text x="239.8" y="44.1">PROG</text>
<text x="247" y="45" transform="rotate(-90 247 45)">VSS VDD</text>
<text x="248.4" y="44.1">STAT</text>
<text x="49" y="49.1">IO14</text>
<text x="49" y="51.7">IO15</text>
<text x="98.1" y="52.4">TestPoint</text>
<text x="100.5" y="49.6">TP3</text>
<text x="116.3" y="52.3">GND</text>
<text x="174.6" y="51.6" transform="rotate(-90 174.6 51.6)">GNDIO</text>
<text x="177.2" y="51.6" transform="rotate(-90 177.2 51.6)">GND_1</text>
<text x="224.2" y="51">GND</text>
<text x="266.1" y="49.7">GND</text>
<text x="28.4" y="59.3">SDO/SD0</text>
<text x="49" y="54.2">IO16</text>
<text x="49" y="56.8">IO17</text>
<text x="49" y="59.3">IO18</text>
<text x="100.5" y="57.2">TP4</text>
<text x="244.5" y="54.8">GND</text>
<text x="28.4" y="64.4">SHD/SD2</text>
<text x="28.4" y="61.8">SDI/SD1</text>
<text x="49" y="61.8">IO19</text>
<text x="49" y="64.4">IO21</text>
<text x="98.1" y="60">TestPoint</text>
<text x="173.4" y="65">GND</text>
<text x="218.3" y="63.4">S2B-PH-K</text>
<text x="221.5" y="61.1">J2</text>
<text x="255.9" y="62.7">RED</text>
<text x="256.7" y="60.4">D2</text>
<text x="265.6" y="60.7">R5</text>
<text x="265.7" y="63">1k</text>
<text x="28.4" y="66.9">SWP/SD3</text>
<text x="28.4" y="69.5">SCK/CLK</text>
<text x="49" y="66.9">IO22</text>
<text x="49" y="69.5">IO23</text>
<text x="73.6" y="70.6">SMTB-1240-S-R</text>
<text x="79.1" y="68.3">P1</text>
<text x="254.7" y="70.9">GREEN</text>
<text x="256.7" y="68.6">D3</text>
<text x="265.6" y="69.6">R6</text>
<text x="265.7" y="71.9">1k</text>
<text x="28.4" y="72">SCS/CMD</text>
<text x="49" y="72">IO25</text>
<text x="49" y="74.5">IO26</text>
<text x="49" y="77.1">IO27</text>
<text x="75.9" y="74.5">IN</text>
<text x="80.3" y="74.5">OUT</text>
<text x="141.1" y="76.7">U2</text>
<text x="164" y="77.3">+3.3V</text>
<text x="229.3" y="75.1">GND</text>
<text x="49" y="79.6">IO32</text>
<text x="49" y="82.2">IO33</text>
<text x="87.1" y="82.7">GND</text>
<text x="136.1" y="79">DPS368XTSA1</text>
<text x="250.9" y="81.5">GND</text>
<text x="49" y="84.7">IO34</text>
<text x="49" y="87.2">IO35</text>
<text x="169" y="88.6">C10</text>
<text x="209.7" y="89.4">D5</text>
<text x="41.3" y="91.2" transform="rotate(-90 41.3 91.2)">GND</text>
<text x="206.2" y="91.7">DSS13UTR</text>
<text x="233.8" y="91.3">PWR_FLAG</text>
<text x="255.4" y="94.4">U5</text>
<text x="272" y="93.8">+3.3V</text>
<text x="38.8" y="99.3">GND</text>
<text x="122.5" y="100">R12</text>
<text x="164.5" y="98">GND</text>
<text x="206.2" y="100.6">DSS13UTR</text>
<text x="209.7" y="98.2">D1</text>
<text x="233.7" y="96.2">C1</text>
<text x="249.4" y="101.2">VIN</text>
<text x="249.6" y="96.7">MIC5504-3.3YM5</text>
<text x="258.7" y="101.2">VOUT</text>
<text x="122.6" y="102.4">100k</text>
<text x="158.2" y="105.6">GND</text>
<text x="229.3" y="105.6">GND</text>
<text x="249.4" y="106.3">EN</text>
<text x="257.2" y="107.7" transform="rotate(-90 257.2 107.7)">GND</text>
<text x="271.8" y="103.9">C4</text>
<text x="118.8" y="109.4">GND</text>
<text x="208.7" y="110.8">450405020524</text>
<text x="213.5" y="108.5">S3</text>
<text x="267.4" y="113.2">GND</text>
<text x="207.8" y="115.2">MH1</text>
<text x="207.8" y="117.7">MH2</text>
<text x="218.8" y="117.7">NO</text>
<text x="218.9" y="115.2">NC</text>
<text x="254.7" y="115.8">GND</text>
<text x="39" y="126">MEM2061-01-188-00-A</text>
<text x="47.3" y="123.6">J4</text>
<text x="159.8" y="125.2">10k</text>
<text x="160.2" y="122.9">R8</text>
<text x="170.4" y="120.5">+3.3V</text>
<text x="217.4" y="120.3">COM</text>
<text x="105.6" y="126.7">H1</text>
<text x="106" y="129">MountingHole</text>
<text x="147.3" y="129.3">C7</text>
<text x="73.9" y="134.4">+3.3V</text>
<text x="105.6" y="133.1">H2</text>
<text x="106" y="135.4">MountingHole</text>
<text x="142.9" y="137.4">GND</text>
<text x="159.7" y="136.9">R15</text>
<text x="105.6" y="139.4">H3</text>
<text x="106" y="141.7">MountingHole</text>
<text x="147.4" y="143.2">C11</text>
<text x="159.8" y="139.2">10k</text>
<text x="190.7" y="143.3">+3.3V</text>
<text x="204.2" y="140.6">QWiiC</text>
<text x="204.9" y="138">J6</text>
<text x="214.8" y="143.3">+3.3V</text>
<text x="228.3" y="140.6">QWiiC</text>
<text x="229" y="138">J3</text>
<text x="265.9" y="143.3">806k</text>
<text x="74.4" y="148.8">GND</text>
<text x="105.6" y="145.8">H4</text>
<text x="106" y="148.1">MountingHole</text>
<text x="159.7" y="144.5">R16</text>
<text x="159.8" y="146.8">10k</text>
<text x="267.8" y="145.6">R4</text>
<text x="142.9" y="151.3">GND</text>
<text x="159.7" y="152.1">R17</text>
<text x="159.8" y="154.4">10k</text>
<text x="265.5" y="150.8">C12</text>
<text x="273.5" y="153.2">2M</text>
<text x="273.6" y="150.8">R18</text>
<text x="57.4" y="160.5">J1</text>
<text x="83.9" y="159.8">PWR_FLAG</text>
<text x="198.8" y="158.9">GND</text>
<text x="223" y="158.9">GND</text>
<text x="264.9" y="160.2">GND</text>
<text x="25.5" y="167.4">R1</text>
<text x="52.1" y="162.8">USB4105-GF-A</text>
<text x="90.3" y="167.4">R2</text>
<text x="135.3" y="167.9">EVQ-PUA02K</text>
<text x="139.9" y="165.6">S1</text>
<text x="25.2" y="169.7">5k1</text>
<text x="90" y="169.7">5k1</text>
<text x="131.6" y="172.3">NO</text>
<text x="147.7" y="172.3">NO</text>
<text x="18.2" y="176.7">GND</text>
<text x="96" y="176.7">GND</text>
<text x="131.6" y="174.9">COM</text>
<text x="146.2" y="174.9">COM</text>
<text x="116.3" y="180.5">GND</text>
<text x="135.3" y="184.4">EVQ-PUA02K</text>
<text x="139.9" y="182.1">S2</text>
<text x="162" y="180.5">GND</text>
<text x="131.6" y="188.8">NO</text>
<text x="131.6" y="191.4">COM</text>
<text x="146.2" y="191.4">COM</text>
<text x="147.7" y="188.8">NO</text>
<text x="80.7" y="195.8">GND</text>
<text x="116.3" y="197">GND</text>
<text x="162" y="197">GND</text>
</g>
<g font-size="1.8">
<text x="15.2" y="27.9">RESET</text>
<text x="226.1" y="24.1">VBUS</text>
<text x="66.3" y="35.5">Rx</text>
<text x="66.5" y="30.5">Tx</text>
<text x="64.9" y="38.1">BTN</text>
<text x="66.1" y="40.6">CS</text>
<text x="109.4" y="38.1">VBUS</text>
<text x="148.6" y="40.6">SCL</text>
<text x="148.6" y="38.1">SDA</text>
<text x="193.2" y="39.4">BMX_INT1</text>
<text x="193.2" y="36.8">BMX_INT2</text>
<text x="272" y="38.1">VBAT</text>
<text x="258.3" y="43.2">STAT</text>
<text x="58.8" y="50.8">PRESS_INT</text>
<text x="112.2" y="53.3">Tx</text>
<text x="59.8" y="55.9">BMX_INT1</text>
<text x="64.9" y="58.4">CLK</text>
<text x="64.1" y="60.9">MISO</text>
<text x="64.8" y="63.5">SDA</text>
<text x="112" y="60.9">Rx</text>
<text x="227.6" y="64.8">VBAT</text>
<text x="247.6" y="64.8">VBUS</text>
<text x="272.2" y="64.8">STAT</text>
<text x="58.1" y="71.1">SD_DETECT</text>
<text x="64.1" y="68.6">MOSI</text>
<text x="65" y="66">SCL</text>
<text x="59.8" y="81.3">BMX_INT2</text>
<text x="59.1" y="86.3">BAT_SENS</text>
<text x="109.2" y="90.2">SCL</text>
<text x="109.2" y="95.2">PRESS_INT</text>
<text x="109.2" y="92.7">SDA</text>
<text x="199.4" y="94">VBUS</text>
<text x="222.2" y="94">VIN</text>
<text x="199.4" y="102.9">VBAT</text>
<text x="238.8" y="105.4">EN</text>
<text x="232" y="119.4">VIN</text>
<text x="232.5" y="116.8">EN</text>
<text x="66.6" y="129.5">MISO</text>
<text x="137.2" y="127">BTN</text>
<text x="20.3" y="132.1">SD_DETECT</text>
<text x="67.5" y="134.6">CLK</text>
<text x="66.6" y="142.2">MOSI</text>
<text x="137.2" y="141">RESET</text>
<text x="196.8" y="143.5">SCL</text>
<text x="221" y="143.5">SCL</text>
<text x="264.2" y="139.7">VBAT</text>
<text x="68.7" y="144.8">CS</text>
<text x="151.1" y="148.6">SCL</text>
<text x="196.8" y="146">SDA</text>
<text x="221" y="146">SDA</text>
<text x="247.6" y="147.3">BAT_SENS</text>
<text x="151.1" y="156.2">SDA</text>
<text x="81.4" y="166.4">VBUS</text>
<text x="118.1" y="171.4">RESET</text>
<text x="157.9" y="171.4">RESET</text>
<text x="118.1" y="187.9">BTN</text>
<text x="160.2" y="187.9">BTN</text>
</g>
<g font-size="1.4" fill="#008484">
<text x="148.4" y="83.3">VDD</text>
<text x="133.1" y="88.4">CSB</text>
<text x="146.9" y="85.8">VDDIO</text>
<text x="133.1" y="93.5">SDI</text>
<text x="133.1" y="90.9">SCK</text>
<text x="133.1" y="96">SDO</text>
<text x="148.2" y="98.5">GND</text>
<text x="39.1" y="130.3">DATA1</text>
<text x="48.7" y="130.3">DATA0/MISO</text>
<text x="39.1" y="132.8">DETECH</text>
<text x="51" y="132.8">VSS/GND</text>
<text x="54.4" y="137.9">VDD</text>
<text x="54.5" y="135.4">CLK</text>
<text x="48.7" y="143">DATA3/MOSI</text>
<text x="50.6" y="140.5">CMD/GND</text>
<text x="50.3" y="145.5">DATA2/CS</text>
<text x="68.7" y="167.1">VBUS</text>
<text x="44.2" y="172.2">CC1</text>
<text x="69.8" y="172.2">CC2</text>
<text x="44.2" y="174.7">DP1</text>
<text x="44.2" y="177.3">DN1</text>
<text x="44.2" y="179.8">SBU1</text>
<text x="68.9" y="179.8">SBU2</text>
<text x="69.8" y="177.3">DN2</text>
<text x="69.9" y="174.7">DP2</text>
<text x="69.5" y="184.9">GND</text>
<text x="64.1" y="187.4">SHELL_GND</text>
</g>
<g font-size="1.4" fill="#840000">
<text x="154.5" y="82.5">8</text>
<text x="129.1" y="87.6">2</text>
<text x="154.5" y="85.1">6</text>
<text x="129.1" y="92.7">3</text>
<text x="129.1" y="90.2">4</text>
<text x="129.1" y="95.2">5</text>
<text x="154.5" y="97.8">1</text>
<text x="35.2" y="129.5">8</text>
<text x="60.6" y="129.5">7</text>
<text x="35.2" y="132.1">9</text>
<text x="60.6" y="137.2">4</text>
<text x="60.6" y="134.6">5</text>
<text x="60.6" y="132.1">6</text>
<text x="60.6" y="142.2">2</text>
<text x="60.6" y="139.7">3</text>
<text x="60.6" y="144.8">1</text>
<text x="74" y="166.4">B4_A9</text>
<text x="39.7" y="171.4">A5</text>
<text x="39.7" y="174">A6</text>
<text x="75.3" y="171.4">B5</text>
<text x="75.3" y="174">B6</text>
<text x="39.7" y="176.5">A7</text>
<text x="39.7" y="179.1">A8</text>
<text x="75.3" y="176.5">B7</text>
<text x="75.3" y="179.1">B8</text>
<text x="73.6" y="184.1">B1_A12</text>
<text x="75.3" y="186.7">S1</text>
</g>
</svg>
